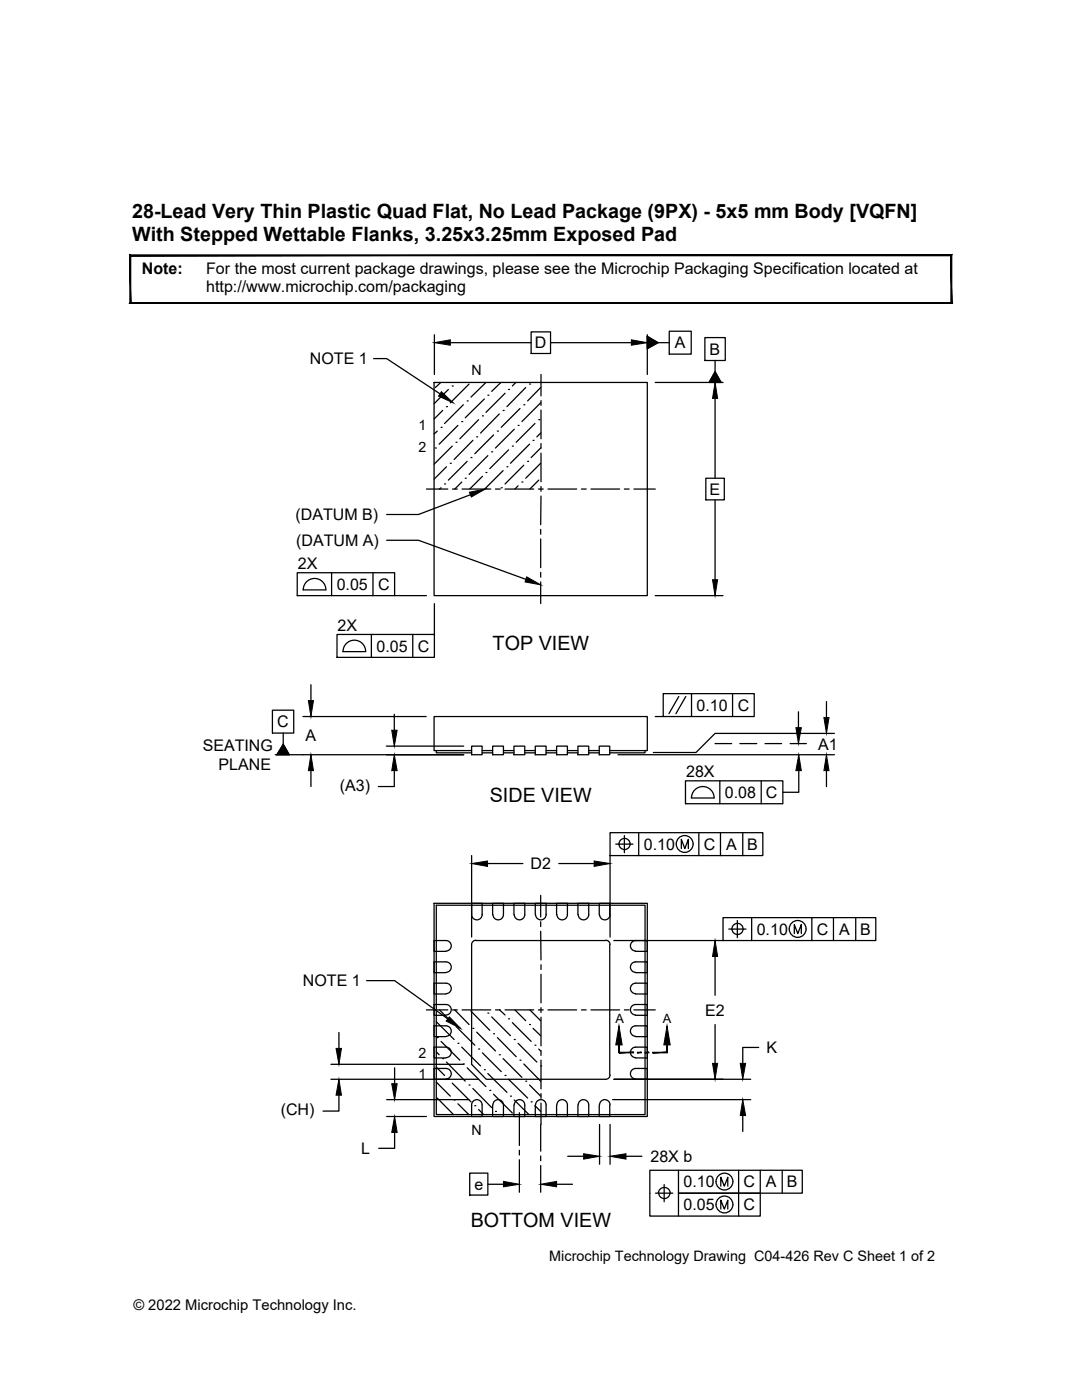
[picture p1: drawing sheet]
<svg xmlns="http://www.w3.org/2000/svg" width="216mm" height="279mm" viewBox="0 0 216 279" stroke-linecap="round" stroke-linejoin="round" font-family="sans-serif">
<!-- layer: K-VTOP -->
<path d="M86.6 76.3h42.6v42.6h-42.6z" fill="none" stroke="#000" stroke-width=".25"/>
<!-- layer: K-VTOP-HTCH -->
<g fill="none" stroke="#000" stroke-width=".25">
<path d="M87.9 76.3l-1 1M89.5 77.7l-2.9 2.9M90.2 77h.1M93.6 76.6l-3.7 3.8M96.6 79.6l-3.8 3.8M97 76.3l-3 2.9M97.3 78.9h.1M99.9 76.3l-1.8 1.8M100.8 78.5l-3.8 3.8M101.5 77.7h.1M102.9 76.3l-.7 .7M104.9 77.3l-3.7 3.9"/>
<path d="M105.7 76.6h.1M107.9 77.3l-2.6 2.7M86.9 89.4h.1M87.2 86l-.6 .6M88 85.3h.1M88 97.3l-.3 .3M88.3 81.9l-1.7 1.7M88.7 96.6h.1M89.1 81.2h.1M89.1 93.2l-2.5 2.4M89.9 92.5h.1M90.2 89l-3.6 3.6"/>
<path d="M91 88.3h.1M91.4 84.9l-3.8 3.7M92.1 84.1h.1M92.1 96.2l-1.4 1.4M92.5 80.8l-3.8 3.7M92.8 95.4h.1M93.2 80h.1M93.2 92.1l-3.7 3.7M94 91.3h.1M94.4 87.9l-3.8 3.8M95.1 87.2h.1M95.5 83.8l-3.7 3.8"/>
<path d="M96.3 83h.1M96.3 95.1l-2.6 2.5M97 94.3h.1M97.3 90.9l-3.7 3.8M98.1 90.2h.1M98.5 86.8l-3.8 3.8M99.3 86h.1M99.6 82.6l-3.7 3.8M100 97.3h.1M100.4 81.9h.1M100.4 93.9l-3.7 3.7M101.2 93.2h.1"/>
<path d="M101.5 89.8l-3.8 3.7M102.2 89h.1M102.6 85.7l-3.7 3.7M103.4 84.9h.1M103.4 97l-.7 .6M103.8 81.5l-3.8 3.8M104.1 96.2h.1M104.5 80.8h.1M104.5 92.8l-3.7 3.8M105.3 92.1h.1M105.7 88.6l-3.8 3.9M106.4 87.9h.1"/>
<path d="M106.7 84.5l-3.7 3.8M107.5 83.8h.1M107.5 95.8l-1.8 1.8M107.9 80.4l-3.8 3.7M107.9 86.4l-.8 .8M107.9 89.4l-1.9 1.9M107.9 92.5l-3 2.9"/>
</g>
<!-- layer: K-VSID -->
<g fill="none" stroke="#000" stroke-width=".25">
<path d="M87.1 149.8v.4h7M94.1 148.9h2.1v1.7h-2.1zM94.1 149.8h-7.5v-6.8h42.6v6.8h-7.5M96.2 149.8h2.1M96.2 150.2h2.1M98.3 148.9h2.2v1.7h-2.2zM100.5 149.8h2.1M100.5 150.2h2.1M102.6 148.9h2.1v1.7h-2.1zM104.7 149.8h2.1M104.7 150.2h2.1M106.8 148.9h2.2v1.7h-2.2z"/>
<path d="M109 149.8h2.1M109 150.2h2.1M111.1 148.9h2.1v1.7h-2.1zM113.2 149.8h2.1M113.2 150.2h2.1M115.3 148.9h2.2v1.7h-2.2zM117.5 149.8h2.1M117.5 150.2h2.1M119.6 148.9h2.1v1.7h-2.1zM128.7 149.8v.4h-7"/>
</g>
<!-- layer: K-VBOT -->
<g fill="none" stroke="#000" stroke-width=".25">
<path d="M86.6 180.3h42.6v42.5h-42.6zM87.1 180.7h41.6v41.7h-41.6zM89 187.7h-2.4v2.2h2.4M89 192h-2.4v2.1h2.4M89 196.2h-2.4v2.2h2.4M89 187.7a1.05 1.05 0 0 1 1 1.1 1.05 1.05 0 0 1-1 1M89 192a1.05 1.05 0 0 1 1 1 1.05 1.05 0 0 1-1 1.1M89 196.2a1.05 1.05 0 0 1 1 1.1 1.05 1.05 0 0 1-1 1M94.1 182.6v-2.3h2.1v2.3M94.1 182.5a1.05 1.05 0 0 0 1.1 1.1 1.05 1.05 0 0 0 1-1.1M94.9 187.7h25.9M95 187.6a.86 .86 0 0 0-.9 .9v23.9l2.9 3h23.8"/>
<path d="M98.3 182.6v-2.3h2.2v2.3M98.4 182.5a1.05 1.05 0 0 0 1 1.1 1.05 1.05 0 0 0 1.1-1.1M102.6 182.6v-2.3h2.1v2.3M102.6 182.5a1.05 1.05 0 0 0 1.1 1.1 1.05 1.05 0 0 0 1-1.1M106.8 182.6v-2.3h2.2v2.3M106.9 182.5a1.05 1.05 0 0 0 1 1.1 1.05 1.05 0 0 0 1.1-1.1M111.1 182.6v-2.3h2.1v2.3M111.1 182.5a1.05 1.05 0 0 0 1.1 1.1 1.05 1.05 0 0 0 1-1.1M115.3 182.6v-2.3h2.2v2.3M115.4 182.5a1.05 1.05 0 0 0 1 1.1 1.05 1.05 0 0 0 1.1-1.1M119.6 182.6v-2.3h2.1v2.3M119.6 182.5a1.05 1.05 0 0 0 1.1 1.1 1.05 1.05 0 0 0 1-1.1"/>
<path d="M120.9 187.6a.86 .86 0 0 1 .8 .9M121.7 188.5v26.1M126.8 196.2h2.4v2.2h-2.4M126.8 192h2.4v2.1h-2.4M126.8 187.7h2.4v2.2h-2.4M126.8 196.2a1.05 1.05 0 0 0-1 1.1 1.05 1.05 0 0 0 1 1M126.8 192a1.05 1.05 0 0 0-1 1 1.05 1.05 0 0 0 1 1.1M126.8 187.7a1.05 1.05 0 0 0-1 1.1 1.05 1.05 0 0 0 1 1M89 200.5h-2.4v2.1h2.4M89 204.7h-2.4v2.2h2.4M89 209h-2.4v2.1h2.4M89 213.2h-2.4v2.2h2.4"/>
<path d="M89 200.5a1.05 1.05 0 0 1 1 1 1.05 1.05 0 0 1-1 1.1M89 204.7a1.05 1.05 0 0 1 1 1.1 1.05 1.05 0 0 1-1 1M89 209a1.05 1.05 0 0 1 1 1 1.05 1.05 0 0 1-1 1.1M89 213.2a1.05 1.05 0 0 1 1 1.1 1.05 1.05 0 0 1-1 1M121.7 214.5a.86 .86 0 0 1-.8 .9M126.8 213.2h2.4v2.2h-2.4M126.8 209h2.4v2.1h-2.4M126.8 204.7h2.4v2.2h-2.4M126.8 200.5h2.4v2.1h-2.4M126.8 213.2a1.05 1.05 0 0 0-1 1.1 1.05 1.05 0 0 0 1 1M126.8 209a1.05 1.05 0 0 0-1 1 1.05 1.05 0 0 0 1 1.1M126.8 204.7a1.05 1.05 0 0 0-1 1.1 1.05 1.05 0 0 0 1 1"/>
<path d="M126.8 200.5a1.05 1.05 0 0 0-1 1 1.05 1.05 0 0 0 1 1.1M94.1 220.5v2.3h2.1v-2.3M94.1 220.5a1.05 1.05 0 0 1 1.1-1 1.05 1.05 0 0 1 1 1M98.3 220.5v2.3h2.2v-2.3M98.4 220.5a1.05 1.05 0 0 1 1-1 1.05 1.05 0 0 1 1.1 1M102.6 220.5v2.3h2.1v-2.3M102.6 220.5a1.05 1.05 0 0 1 1.1-1 1.05 1.05 0 0 1 1 1M106.8 220.5v2.3h2.2v-2.3M106.9 220.5a1.05 1.05 0 0 1 1-1 1.05 1.05 0 0 1 1.1 1M111.1 220.5v2.3h2.1v-2.3M111.1 220.5a1.05 1.05 0 0 1 1.1-1 1.05 1.05 0 0 1 1 1M115.3 220.5v2.3h2.2v-2.3"/>
<path d="M115.4 220.5a1.05 1.05 0 0 1 1-1 1.05 1.05 0 0 1 1.1 1M119.6 220.5v2.3h2.1v-2.3M119.6 220.5a1.05 1.05 0 0 1 1.1-1 1.05 1.05 0 0 1 1 1"/>
</g>
<!-- layer: K-VBOT-HTCH -->
<g fill="none" stroke="#000" stroke-width=".25">
<path d="M87.1 216l2.8 2.8M87.1 213l1.6 1.6M87.1 209.9l.5 .6M87.1 203.9l3.5 3.6M87.2 207.1h.1M87.2 219.1l3.3 3.3M87.7 201.5l1.8 1.8M88 207.8l3.8 3.8M88.3 211.3h.1M89.1 212l3.7 3.8M89.5 215.4h.1M90.2 204.1h.1"/>
<path d="M90.2 216.2l3.8 3.7M90.6 219.5h.1M90.7 201.5l2.9 3M91 204.9l3.7 3.7M91.4 208.2h.1M92.1 209l3.8 3.7M92.5 212.3h.1M93.2 213.1l3.8 3.8M93.6 216.5h.1M94 201.8l3.7 3.8M94.4 205.2h.1M94.4 217.2l3.7 3.8"/>
<path d="M95.1 206l3.8 3.7M95.5 209.4h.1M96.3 210.1l3.7 3.8M96.6 213.5h.1M97.3 202.2h.1M97.3 214.2l3.9 3.8M97.7 217.6h.1M98.1 202.9l3.8 3.8M98.5 206.3h.1M98.5 218.4l3.7 3.7M99.3 207.1l3.7 3.8M99.6 210.5h.1"/>
<path d="M99.7 201.5l1.1 1.1M100.4 211.3l3.7 3.7M100.8 214.6h.1M101.5 203.3h.1M101.5 215.4l3.8 3.7M101.9 218.8h.1M102.2 204.1l3.8 3.7M102.6 207.5h.1M102.6 219.5l2.9 2.9M102.7 201.5l2.2 2.2M103.4 208.2l3.7 3.8M103.8 211.6h.1"/>
<path d="M104.5 212.3l3.4 3.5M104.9 215.8h.1M105.7 204.5h.1M105.7 216.5l2.2 2.3M105.7 201.5l2.2 2.2M106 219.9h.1M106.4 205.2l1.5 1.5M106.7 208.6h.1M107.5 209.4l.4 .3M107.9 212.7h.1M91.4 220.3l2.1 2.1M94.7 220.7h.1"/>
<path d="M95.5 221.4l1 1M98.9 221.8h.1M106.7 220.7l1.2 1.1"/>
</g>
<!-- layer: P-VTOP-DIMS -->
<g fill="none" stroke="#000" stroke-width=".25">
<path d="M74.5 71.6h2.7l10.6 7M86.7 66.8v7.9M89.9 68.4h16.1M106 66.2h3.9v4.3h-3.9zM109.9 68.4h16.1M129.2 67.1l2.1 1.3-2.1 1.2zM129.2 66.8v7.9M130.7 76.3h13.6M131.3 68.4h2.2M133.5 66.1h4.4v4.6h-4.4zM140.7 67.4h4v4.5h-4zM142.7 74.2l1.2 2.1h-2.4z"/>
<path d="M142.7 71.9v2.3M142.7 79.5v15.9M93.9 98.7l-10.4 4h-6.3M140.8 95.4h3.7v4.4h-3.7zM142.7 99.8v15.9M59.3 114.3h19.4v4.6h-19.4zM60.5 117.7h4.5M60.5 117.7a2.25 2.25 0 0 1 2.3-2.3 2.25 2.25 0 0 1 2.2 2.3M66.2 114.3v4.6M74.4 114.3v4.6M77.2 107.8h6.3l21.5 7.8M78.7 118.9h6.4"/>
<path d="M130.7 118.9h13.6M67.2 126.6h19.5v4.6h-19.5zM68.4 130h4.6M68.5 130a2.25 2.25 0 0 1 2.2-2.2 2.25 2.25 0 0 1 2.3 2.2M74.1 126.6v4.6M82.4 126.6v4.6M86.7 120.5v6.1"/>
</g>
<path d="M88.1 78.2l2.3 2.2-2.9-1.3zM86.7 68.4l3.2-.6v1.1zM126 67.8l3.2 .6-3.2 .5zM129.2 67.1l2.1 1.3-2.1 1.2zM142.7 76.3l.5 3.2h-1zM142.7 74.2l1.2 2.1h-2.4zM93.7 98.2l3.1-.6-2.8 1.6zM105.1 115.1l2.8 1.6-3.1-.6zM142.2 115.7h1l-.5 3.2z" fill="#000" stroke="#000" stroke-width=".2"/>
<!-- layer: P-VBOT-DIMS -->
<g fill="none" stroke="#000" stroke-width=".25">
<path d="M94.1 170.8v16.2M97.3 172.3h7M111.5 172.3h7.1M121.7 166.2h30.5v4.6h-30.5zM121.7 170.8v16.2M122.9 168.5h3.4M124.6 166.8v3.4M127.4 166.2v4.6M136 169.4v-1.9l.7 1.9 .7-1.9v1.9M139.4 166.2v4.6M143.8 166.2v4.6M148.2 166.2v4.6"/>
<path d="M73.2 195.7h5.5l10.6 7.6M122.5 187.7h21.8M142.7 190.9v7.7M144.3 183.1h30.5v4.6h-30.5zM145.4 185.4h3.4M147.1 183.7v3.4M150 183.1v4.6M158.5 186.3v-1.8l.7 1.8 .7-1.8v1.8M162 183.1v4.6M166.3 183.1v4.6M170.8 183.1v4.6M66 215.4h29.5"/>
<path d="M66 212.4h26.5M67.6 218.6v3.1h-3.1M67.6 206.1v3.1M77.2 219.5h16.4M78.7 213.1v3.2M122.2 219.5h27.6M122.5 215.4h27.3M142.7 204.5v7.7M151.4 209h-3.2v3.2M77.2 222.8h7.9M78.7 226v3.2h-3.1M93.7 234.1h3.6v4.4h-3.6z"/>
<path d="M97.3 236.3h3.2M103.6 222.1v6.5M103.6 229.6v.9M103.6 231.5v6.4M107.9 224.4v5.3M107.9 230.7v.9M107.9 232.6v5.3M111.1 236.3h3.1M113.3 230.8h3.2M119.6 224.4v7.9M121.7 224.4v7.9M124.9 230.8h3.2"/>
<path d="M130.8 238.1h3.4M131.4 238.1a1.18 1.18 0 0 1 1.2-1.1 1.18 1.18 0 0 1 1.1 1.1M131.4 238.1a1.11 1.11 0 0 0 1.2 1.1 1.11 1.11 0 0 0 1.1-1.1M132.5 236.4v3.4M135.4 233.6v4.5h16.3v4.6h-22v-9.1h30.4v4.5h-24.7v4.6M143.8 236.7v-1.8l.7 1.8 .7-1.8v1.8M147.4 233.6v9.1M148.2 222.6v3.2M151.7 233.6v4.5M156.1 233.6v4.5M143.8 241.3v-1.8l.7 1.8 .7-1.8v1.8"/>
<circle cx="124.6" cy="168.4" r="1.11"/>
<circle cx="136.6" cy="168.4" r="1.68"/>
<circle cx="147.2" cy="185.4" r="1.11"/>
<circle cx="159.2" cy="185.4" r="1.68"/>
<circle cx="144.6" cy="235.8" r="1.68"/>
<circle cx="144.6" cy="240.4" r="1.68"/>
</g>
<!-- layer: P-VSID-DIMS -->
<g fill="none" stroke="#000" stroke-width=".25">
<path d="M62 136.7v3.1M135.4 139l-1.9 3.4M136.8 139l-1.9 3.4M138 138.4v4.6M146.2 138.4v4.6M54.4 141.7h4.2v4.6h-4.2zM54.9 150.6h37.6M56.5 148.5l1.2 2.1h-2.5zM56.5 146.3v2.2M60.5 143h24.5M62 153.8v3.2M77.1 148.9h15.4"/>
<path d="M78.7 153.8v3.2h-3.2M78.7 142.6v3.1M123.3 150.6h43.2M130.7 143h19.8v-4.6h-18.2v4.6M136.8 155.8h19.4v4.6h-19.4zM137.9 159.3h4.6M138 159.2a2.25 2.25 0 0 1 2.2-2.2 2.25 2.25 0 0 1 2.3 2.2M142.7 148.4h3.3M143.6 155.8v4.6M147.6 148.4h3.4M151.9 155.8v4.6M152.7 148.4h3.3"/>
<path d="M157.7 148.4h3.2M159.3 142v3.2M159.4 153.8v4.3h-3.2M164.9 140v3.2M164.9 153.8v3.2M166.5 146.4h-23.8l-3.8 3.8h-8.5"/>
</g>
<path d="M61.5 139.8h1l-.5 3.2zM56.5 148.5l1.2 2.1h-2.5zM62 150.6l.5 3.2h-1zM78.2 145.7h1l-.5 3.2zM78.7 150.6l.5 3.2h-1zM159.4 150.6l.5 3.2h-1.1zM158.8 145.2h1.1l-.6 3.2zM164.9 150.6l.5 3.2h-1zM164.4 143.2h1l-.5 3.2z" fill="#000" stroke="#000" stroke-width=".2"/>
<!-- layer: K-VBOT-CNTR -->
<g fill="none" stroke="#000" stroke-width=".25">
<path d="M107.9 178.7v4.3M107.9 185.9l.1 5.7M107.9 184v.9M108 192.5v1M108 194.4v5.8M85.1 201.5h4.2M90.3 201.5h.9M92.2 201.5h5.7M98.9 201.5h.9M100.8 201.5h5.7M107.4 201.5h1M108 201.1v1"/>
<path d="M108 203v5.7M108 209.7v.9M108 211.6v5.7M108 218.2v1M109.3 201.5h5.8M116 201.5h1M117.9 201.5h5.7M124.6 201.5h.9M126.5 201.5h4.2M108 220.2v4.2"/>
</g>
<!-- layer: K-VTOP-CNTR -->
<g fill="none" stroke="#000" stroke-width=".25">
<path d="M108 74.7v4.3M108 79.9v1M85.1 97.6h4.2M90.3 97.6h.9M92.2 97.6h5.7M98.9 97.6h.9M100.8 97.6h5.7M107.4 97.6h1M108 81.9v5.7M108 88.5v1M108 90.4v5.7M108 97.1v.9"/>
<path d="M108 99l-.1 5.7M109.3 97.6h5.8M116 97.6h1M117.9 97.6h5.7M124.6 97.6h.9M126.5 97.6h4.2M107.9 105.7v.9M107.9 107.6v5.7M107.9 114.2v1M107.9 116.1v4.4"/>
</g>
<!-- layer: G-TEXT-DSCL -->
<path d="M25.9 60.5l163.8-.1h-163.6zM25.9 60.5l163.8-.1 .2 .1zM189.7 51.1v9.3l.2 .1zM189.7 51.1l.2-.2v9.6zM26.1 51.1h163.6l.2-.2zM25.9 50.9h164l-163.8 .2zM25.9 50.9l.2 9.5v-9.3zM25.9 50.9l.2 9.5-.2 .1z" fill="#000" stroke="#000" stroke-width=".2"/>
<!-- layer: P-VBOT-DIMS -->
<g fill="#000" stroke="#000" stroke-width=".2">
<path d="M94.1 172.3l3.2-.5v1.1zM118.6 171.8l3.1 .5-3.1 .6zM142.7 187.7l.5 3.2h-1zM67.1 209.2h1l-.5 3.2zM67.6 215.4l.5 3.2h-1zM78.2 216.3h1l-.5 3.2zM89.7 202.9l2.2 2.3-2.9-1.4zM123.5 204.7l.6 3.8h-1.2zM133.1 204.7l.6 3.8h-1.2zM142.2 212.2h1l-.5 3.2zM147.7 212.2h1.1l-.6 3.2zM78.7 222.8l.5 3.2h-1z"/>
<path d="M100.5 235.8l3.1 .5-3.1 .6zM107.9 236.3l3.2-.5v1.1zM116.5 230.3l3.1 .5-3.1 .5zM121.7 230.8l3.2-.5v1zM148.2 219.5l.6 3.1h-1.1z"/>
<path d="M123.5 210v.1l2.9-.1zM123.5 210.1l2.9-.1v.1z"/>
<path d="M123.4 208.5l.2 1.6v-1.6zM123.4 208.5l.2 1.6h-.2z"/>
<path d="M127.2 210v.1l.8-.1zM127.2 210.1l.8-.1v.1z"/>
<path d="M128.7 210v.1l.8-.1zM128.7 210.1l.8-.1v.1z"/>
<path d="M130.2 210v.1l2.9-.1zM130.2 210.1l2.9-.1v.1z"/>
<path d="M133 208.5v1.6h.2zM133 208.5h.2v1.6z"/>
</g>
<path d="M133.1 210v.1" fill="none" stroke="#000" stroke-width=".2"/>
<g font-size="3.9">
<text x="26.4" y="43.6">28-Lead Very Thin Plastic Quad Flat, No Lead Package (9PX) - 5x5 mm Body [VQFN]</text>
<text x="26.4" y="48.1">With Stepped Wettable Flanks, 3.25x3.25mm Exposed Pad</text>
<text x="98.3" y="129.8">TOP VIEW</text>
<text x="97.7" y="160">SIDE VIEW</text>
<text x="93.9" y="244.9">BOTTOM VIEW</text>
</g>
<g font-size="3.2">
<text x="28.3" y="54.7">Note:</text>
<text x="41.1" y="54.7">For the most current package drawings, please see the Microchip Packaging Specification located at</text>
<text x="41.1" y="58.4">http://www.microchip.com/packaging</text>
<text x="106.7" y="69.5">D</text>
<text x="134.7" y="69.5">A</text>
<text x="141.6" y="70.8">B</text>
<text x="61.8" y="72.7">NOTE 1</text>
<text x="141.6" y="98.7">E</text>
<text x="59" y="103.8">(DATUM B)</text>
<text x="59.1" y="108.9">(DATUM A)</text>
<text x="59.4" y="113.5">2X</text>
<text x="67.2" y="117.7">0.05</text>
<text x="75.4" y="117.7">C</text>
<text x="67.4" y="125.9">2X</text>
<text x="75.1" y="130">0.05</text>
<text x="83.4" y="130">C</text>
<text x="139" y="141.8">0.10</text>
<text x="147.2" y="141.9">C</text>
<text x="40.4" y="149.9">SEATING</text>
<text x="55.3" y="145.2">C</text>
<text x="61" y="148">A</text>
<text x="163.3" y="149.7">A1</text>
<text x="43.6" y="153.6">PLANE</text>
<text x="136.9" y="155.1">28X</text>
<text x="67.8" y="157.8">(A3)</text>
<text x="144.7" y="159.2">0.08</text>
<text x="152.8" y="159.3">C</text>
<text x="105.9" y="173.5">D2</text>
<text x="128.5" y="169.6">0.10</text>
<text x="140.5" y="169.6">C</text>
<text x="144.9" y="169.6">A</text>
<text x="149.1" y="169.6">B</text>
<text x="151" y="186.6">0.10</text>
<text x="163" y="186.6">C</text>
<text x="167.4" y="186.6">A</text>
<text x="171.6" y="186.6">B</text>
<text x="60.5" y="196.8">NOTE 1</text>
<text x="140.7" y="202.7">E2</text>
<text x="153" y="210.2">K</text>
<text x="56" y="222.6">(CH)</text>
<text x="72.1" y="230.3">L</text>
<text x="129.8" y="231.9">28X b</text>
<text x="94.7" y="237.4">e</text>
<text x="136.4" y="237">0.10</text>
<text x="148.3" y="237">C</text>
<text x="152.8" y="237">A</text>
<text x="157" y="237">B</text>
<text x="136.4" y="241.6">0.05</text>
<text x="148.3" y="241.6">C</text>
</g>
<g font-size="2.9">
<text x="109.6" y="251.7">Microchip Technology Drawing C04-426 Rev C Sheet 1 of 2</text>
<text x="26.6" y="261.4">© 2022 Microchip Technology Inc.</text>
</g>
<g font-size="2.8">
<text x="94.1" y="74.7">N</text>
<text x="83.5" y="85.9">1</text>
<text x="83.5" y="90.1">2</text>
<text x="83.5" y="215.3">1</text>
<text x="83.5" y="211.1">2</text>
<text x="94.1" y="226.4">N</text>
</g>
<g font-size="2.6">
<text x="122.8" y="204.2">A</text>
<text x="132.3" y="204.2">A</text>
</g>
</svg>
